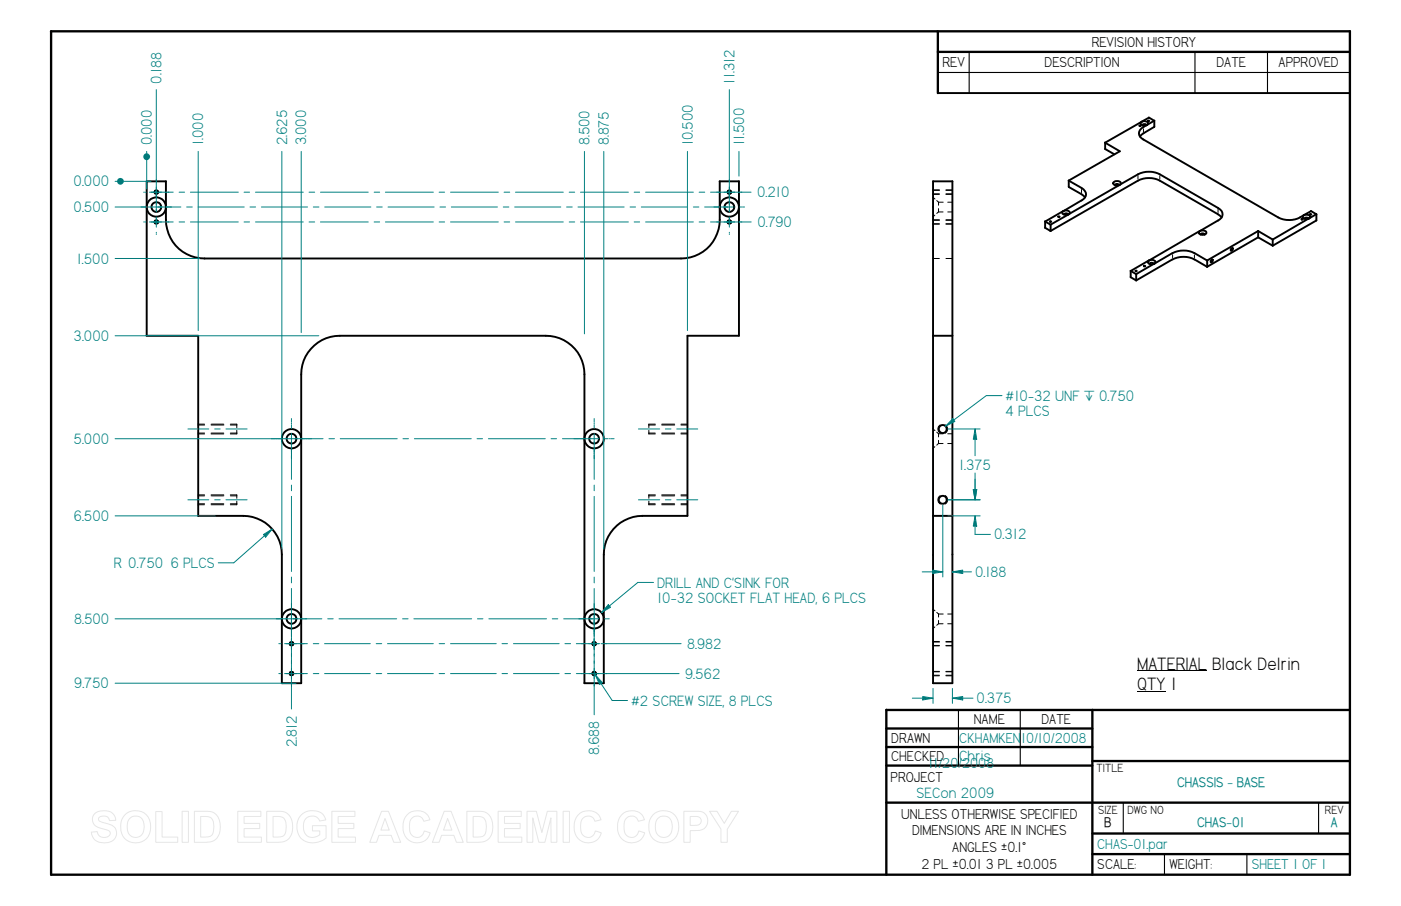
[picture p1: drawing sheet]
<svg xmlns="http://www.w3.org/2000/svg" width="432mm" height="279mm" viewBox="0 0 432 279" stroke-linecap="round" stroke-linejoin="round" font-family="sans-serif">
<g fill="none" stroke="#000" stroke-width=".72">
<path d="M15.7 9.7l400.4-.1v260.1h-400.4zM289.1 9.7v19M289.1 16h127M273.2 218.9v50.8M273.2 218.9h142.9M336.7 218.9v50.8M273.2 224.7h63.5M273.2 230.4h63.5M273.2 236.1h63.5M336.7 234.7h79.4M273.2 247.5h142.9M336.7 257h79.4"/>
<path d="M336.7 263.4h79.4"/>
</g>
<path d="M298.7 16v12.7M368.3 16v12.7M390.7 16v12.7M289.1 22.4h127M295.4 218.9v17.2M314.5 218.9v17.2M346.2 247.6v9.4M406.4 247.6v9.4M358.9 263.4v6.3M384.3 263.4v6.3" fill="none" stroke="#000" stroke-width=".34"/>
<g fill="none" stroke="#000" stroke-width=".59">
<path d="M289.1 28.7h127M351.2 38.8l.4 .1zM351.9 37.5l-.4 .6a1.42 1.42 0 0 0 2 .4M351.9 37.5l.8-.2a.86 .86 0 0 1 1.1 1l-.3 .2M351.9 37.5l-11.3 6.5 4.5 2.7-15.7 9M352.1 38.7l.6-.4 .5 .1 .1 .3M353.5 38.5a3.7 3.7 0 0 0-2.5 2.6 2.25 2.25 0 0 0 1.4 2M353.9 37.2l.3 .1-.3 .1zM354.1 36.2l1.7 1.1M354.1 36.3l-2.3 1.2M355.8 37.2v1.9l-3.4 2-1.1 1M355.8 37.2l-2.3 1.3"/>
<path d="M45.2 55.9h5.9M45.2 55.9v47.6M51.1 55.9v11.9a11.9 11.9 0 0 0 12 11.9M221.8 55.9h6M221.8 55.9v11.9a11.9 11.9 0 0 1-11.9 11.9h-146.9M227.8 55.9v47.6h-15.9v55.6h-13.9M287.6 55.9h5.9M287.6 55.9l-.1 154.8h6v-154.8M329.4 55.7l3.9 2.3a2.06 2.06 0 0 1 1.4 1.9 2.06 2.06 0 0 1-1.4 1.9M329.4 55.7v2l3.9 2.2 1.1 1M340.6 45.9l2.9 1.7M340.6 44v2"/>
<path d="M343.2 56.3a1.34 1.34 0 0 1 2.2 .3 1.41 1.41 0 0 1-2.3-.1zM344.9 57l-.6-.3-.6 .4M352.4 43l41.6 24.1a7.5 7.5 0 0 0 7.8-.7M322.1 70.2l1.7 1M323.6 68.3l.4 .1zM323.8 69.3v1.9M323.8 69.3l-1.7-1v2M326.3 66.8l.3 .1h-.3zM327.7 65.1l-.3 .5a1.47 1.47 0 0 0 2 .5M327.7 65.1l.8-.2a.87 .87 0 0 1 1.1 1l-.2 .2M327.7 65.1l-5.6 3.2M328 66.2l.5-.4 .7 .4"/>
<path d="M329.4 66.1l21.3-12.3a7.4 7.4 0 0 1 6.8 0l17.9 10.3a2.06 2.06 0 0 1 1.4 2 2.06 2.06 0 0 1-1.4 1.9M329.4 66.1l-5.6 3.2M333.3 61.8l-5.6 3.3M368.1 78l4 2.3M368.1 80l4 2.3v-2M368.1 78.1a7.4 7.4 0 0 0-6.7 0l-11.2 6.4M369.8 71.3l1.2-.2 .8 .5a1.28 1.28 0 0 1-1.1 .8 1.28 1.28 0 0 1-1.2-.6zM369.8 71.2l-15.7 9.1M370.1 72.3l.5-.3 .7 .3M375.4 68l-5.6 3.2M376.5 67.1l-1.1-1-17.9-10.4a7.4 7.4 0 0 0-6.8 0l-26.9 15.5M379.5 76.6l.4-.1 .1 .4-.5 .5-.2-.3z"/>
<path d="M387.8 73.2l-15.8 9.1M387.8 73.2l4.5 2.6M387.8 71.2v2M392.3 73.8v2M401.2 67.5l.3 .2h-.3zM401.8 66.4l-.4 .5 .4 .5 .8 .2 .9-.2M401.8 66.4l.8-.2a.83 .83 0 0 1 1.1 .9l-.2 .3M402 67.5l.6-.4 .7 .4M403.5 67.3l-11.2 6.6-4.5-2.7-15.8 9.1M403.7 66.1h.5zM404 65.1l1.7 1v1.9M404.1 65.1l-2.3 1.3"/>
<path d="M405.7 68l-13.4 7.8M405.7 66l-2.2 1.4M348.4 85.5l1.8 1M348.4 83.5l1.8 1M348.5 83.5v2M350 83.6l.4-.1-.2 .2zM350.2 84.5v2M352.6 82l.4 .1-.4 .1zM353.9 80.6l.6-.4h.9l.8 .6a1.41 1.41 0 0 1-2.5 0zM354.1 80.3l-5.6 3.3M355.6 81.4l-.7-.4-.6 .4M355.6 81.3v.1"/>
<path d="M368.1 80a7.4 7.4 0 0 0-6.7 0l-11.2 6.5M373.3 80.2l.4-.1 .1 .3-.5 .5-.2-.2zM45.2 103.5h15.9v55.6h13.9a11.9 11.9 0 0 1 11.9 11.9M287.5 103.5h6M198 159.1a11.9 11.9 0 0 0-11.9 11.9M287.5 159.1h6M86.9 171l-.1 39.7h6v-95.3a11.9 11.9 0 0 1 11.9-11.9h63.5a11.9 11.9 0 0 1 11.9 11.9v95.3M186.1 171v39.7h-6"/>
<circle cx="48.2" cy="59.2" r=".54"/>
<circle cx="224.8" cy="59.3" r=".52"/>
<circle cx="48.2" cy="63.8" r="2.98"/>
<circle cx="48.2" cy="63.8" r="1.51"/>
<circle cx="48.2" cy="68.4" r=".52"/>
<circle cx="224.8" cy="63.8" r="2.98"/>
<circle cx="224.8" cy="68.5" r=".51"/>
<circle cx="224.8" cy="63.8" r="1.51"/>
<circle cx="89.9" cy="135.3" r="1.5"/>
<circle cx="89.9" cy="135.3" r="2.98"/>
<circle cx="183.1" cy="135.3" r="1.5"/>
<circle cx="183.1" cy="135.3" r="2.98"/>
<circle cx="290.6" cy="132.3" r="1.25"/>
<circle cx="290.6" cy="154.1" r="1.23"/>
<circle cx="89.8" cy="190.8" r="1.51"/>
<circle cx="89.8" cy="198.5" r=".53"/>
<circle cx="89.9" cy="190.8" r="2.98"/>
<circle cx="183.1" cy="190.8" r="1.51"/>
<circle cx="183.1" cy="198.5" r=".53"/>
<circle cx="183.1" cy="190.8" r="2.98"/>
<circle cx="89.8" cy="207.7" r=".53"/>
<circle cx="183.1" cy="207.7" r=".53"/>
</g>
<g fill="none" stroke="#000" stroke-width=".31">
<path d="M352.4 39.7v.9M47.8 58.7a.66 .66 0 0 0 0 1.1M48.5 58.7h.1a.7 .7 0 0 1 0 1.1M224.4 58.7a.66 .66 0 0 0 .1 1.1M225.1 58.7h.1a.7 .7 0 0 1 0 1.1M287.5 58.7h2.1M287.6 59.8h1.9M287.6 58.5h1.9M287.6 59.9h1.9M291.5 58.7h2M291.5 59.8h2M291.5 58.5h2"/>
<path d="M291.5 59.9h2M333.3 58.4v1M350.7 54.2v1M357.5 54.3v.9M47.8 67.9a.65 .65 0 0 0 0 1.1M48.5 67.9h.1a.66 .66 0 0 1 0 1.1M224.4 67.9a.65 .65 0 0 0 .1 1.1M225.1 67.9h.1a.66 .66 0 0 1 0 1.1M287.5 60.8l.7 .6M287.5 67.9h2.1M287.6 79.7h1.9M287.6 69h1.9"/>
<path d="M287.6 67.8h1.9M287.6 69.1h1.9M288.1 66.3l-.5 .5M288.7 61.8l.6 .6M289.2 62.4h1.5M289.3 62.4v.9M289.3 64.3v1.1M289.3 65.4h1.4M289.3 65.3l-.6 .5M291.5 79.7h2M291.5 67.9h2M291.5 69h2"/>
<path d="M291.5 67.8h2M291.5 69.1h2M292.1 65.4h1.4M292.1 62.4h1.4M361.4 78.5v1M368.1 78.6v.9M375.4 64.6v.9M61 131.1h2.1M61.1 133.6h1.9M61.1 130.8h1.9M61.1 133.8h1.9M65.1 131.1h3.9"/>
<path d="M65.1 133.6h3.9M65.1 130.8h3.9M65.1 133.8h3.9M71 131.1h2M71 133.6h2M71 130.8h2M73 130.8v.1M73 131v.9M73 132.7v.9M73 133.7l-2 .1M199.9 131.1h2.1M199.9 130.8h2.1"/>
<path d="M200 130.8v.1M200 131v.9M200 132.7v.9M200 133.7l2 .1M200 133.6h1.9M204 131.1h3.9M204 133.6h3.9M204 130.8h3.9M204 133.8h3.9M209.9 131.1h2M209.9 133.6h2M209.9 130.8h2"/>
<path d="M209.9 133.8h2M287.5 132.2l.7 .6M288.1 137.8l-.5 .5M288.7 133.3l.6 .5M289.2 133.8h1.5M289.3 133.8v.9M289.3 135.8v1M289.3 136.8h1.4M289.3 136.7l-.6 .6M289.8 131.1a1.48 1.48 0 0 0 0 2.5M291.3 131a1.5 1.5 0 0 1 0 2.6M292.1 136.8h1.4"/>
<path d="M292.1 133.8h1.4M61 152.9h2.1M61.1 155.4h1.9M61.1 152.6h1.9M61.1 155.7h1.9M65.1 152.9h3.9M65.1 155.4h3.9M65.1 152.6h3.9M65.1 155.7h3.9M71 152.6l2 .1M71 152.9h2M71 155.4h2"/>
<path d="M73 152.8v.9M73 154.6v.9M73 155.6l-2 .1M199.9 152.9h2.1M200 152.8v.9M200 154.6v.9M200 155.6l2 .1M200 155.4h1.9M202 152.6l-2 .1M204 152.9h3.9M204 155.4h3.9M204 152.6h3.9"/>
<path d="M204 155.7h3.9M209.9 152.9h2M209.9 155.4h2M209.9 152.6h2M209.9 155.7h2M289.8 152.9a1.52 1.52 0 0 0 0 2.5M291.3 152.8a1.5 1.5 0 0 1 0 2.6M89.5 198a.65 .65 0 0 0 0 1.1M90.2 198h.1a.67 .67 0 0 1-.1 1.1M182.8 198a.65 .65 0 0 0 0 1.1M183.5 198a.7 .7 0 0 1 0 1.1M287.5 187.8l.7 .6"/>
<path d="M287.5 198h2.1M287.6 199.1h1.9M287.6 197.8h1.9M287.6 199.2h1.9M288.1 193.3l-.5 .5M288.7 188.8l.6 .6M289.2 189.4h1.5M289.3 189.4v.9M289.3 191.3v1.1h1.4M289.3 192.3l-.6 .5M291.5 198h2M291.5 199.1h2"/>
<path d="M291.5 197.8h2M291.5 199.2h2M292.1 192.4h1.4M292.1 189.4h1.4M89.5 207.2l-.2 .1a.65 .65 0 0 0 .2 1M90.2 207.1h.1a.67 .67 0 0 1-.1 1.2M182.8 207.2a.62 .62 0 0 0-.4 .5 .62 .62 0 0 0 .4 .6M183.5 207.1a.7 .7 0 0 1 0 1.2M287.5 207.2h2.1M287.6 208.2h1.9M287.6 207.1h1.9M287.6 208.4h1.9"/>
<path d="M291.5 207.2h2M291.5 208.2h2M291.5 207.1h2M291.5 208.4h2"/>
</g>
<g fill="none" stroke="#008080" stroke-width=".31">
<path d="M44.3 59.3h.2M44.8 59.3h.2M46.1 59.3h7.3M48.2 55.3v.3M48.2 55.8v.3M48.2 57.7v3.1M55.2 59.3h1.7M58.7 59.3h14.7M75.2 59.3h1.7M78.7 59.3h14.8M95.2 59.3h1.8M98.8 59.3h14.7"/>
<path d="M115.3 59.3h1.7M118.8 59.3h14.8M135.3 59.3h1.7M138.9 59.3h14.7M155.4 59.3h1.7M158.9 59.3h14.7M175.4 59.3h1.7M178.9 59.3h14.8M195.5 59.3h1.6M199 59.3h14.7M215.5 59.3h1.7M219 59.3h7.4"/>
<path d="M224.8 55.3v.3M224.8 55.8v.3M224.8 57.7v3.1M228 59.3h.1M228.4 59.3h.2M43.4 63.8h.6M44.2 63.8h.1M44.3 68.5h.2M44.4 63.8h.6M44.8 68.5h.2M46.1 68.5h7.3M46.6 63.8h9.2"/>
<path d="M48.2 62.3v3.1M48.2 66.9v3.2M48.2 71.6v.2M48.2 72.1v.2M55.2 68.5h1.7M57.5 63.8h1.8M58.7 68.5h14.7M61 63.8h14.3M75.2 68.5h1.7M77 63.8h1.8M78.7 68.5h14.8M80.6 63.8h14.2"/>
<path d="M95.2 68.5h1.8M96.6 63.8h1.7M98.8 68.5h14.7M100.1 63.8h14.2M115.3 68.5h1.7M116.1 63.8h1.7M118.8 68.5h14.8M119.6 63.8h14.2M135.3 68.5h1.7M135.6 63.8h1.7M138.9 68.5h14.7M139.1 63.8h14.2"/>
<path d="M155.1 63.8h1.7M155.4 68.5h1.7M158.6 63.8h14.2M158.9 68.5h14.7M174.6 63.8h1.8M175.4 68.5h1.7M178.1 63.8h14.3M178.9 68.5h14.8M194.2 63.8h1.7M195.5 68.5h1.6M197.7 63.8h14.2M199 68.5h14.7"/>
<path d="M213.7 63.8h1.7M215.5 68.5h1.7M217.2 63.8h9.2M219 68.5h7.4M224.8 62.3v3.1M224.8 66.9v3.2M224.8 71.6v.2M224.8 72.1v.2M228 63.8h.5M228 68.5h.1M228.4 68.5h.2M228.6 63.8h.1"/>
<path d="M228.9 63.8h.6M57.9 132.3h6.4M66.2 132.3h1.7M69.6 132.3h6.6M83.7 135.3h1.1M85 135.3h.3M85.6 135.3h1.1M88.2 135.3h11.4M89.8 129.1v1.1M89.8 130.5v.3M89.8 131v1.1M89.8 133.7v14.1"/>
<path d="M101.4 135.3h1.7M104.9 135.3h17.5M124.2 135.3h1.7M127.7 135.3h17.5M147 135.3h1.7M150.5 135.3h17.6M169.8 135.3h1.7M173.4 135.3h11.3M183.1 129.1v1.1M183.1 130.5v.3M183.1 131v1.1M183.1 133.7v14.1"/>
<path d="M186.3 135.3h1M187.7 135.3h.2M188.2 135.3h1.1M196.8 132.3h6.5M205.1 132.3h1.7M208.6 132.3h6.5M57.9 154.1h6.4M66.2 154.1h1.7M69.6 154.1h6.6M89.8 149.6v1.7M89.8 153.1v23.1M183.1 149.6v1.7"/>
<path d="M183.1 153.1v23.1M196.8 154.1h6.5M205.1 154.1h1.7M208.6 154.1h6.5M300 151h1l-.5 3.1zM89.8 178v1.7M183.1 178v1.7M85.1 190.8h.6M85.9 190.8h.1M85.9 198.5h.3M86.1 190.8h.6M86.4 198.5h.3"/>
<path d="M87.7 198.5h7M88.2 190.8h3.2M89.8 181.5v13.4M89.8 195v1.3M89.8 196.9v3.5M93 190.8h.5M93.7 190.8h.1M94 190.8h.5M96.6 198.5h1.7M100 198.5h14.1M116 198.5h1.6M119.4 198.5h14.2"/>
<path d="M135.3 198.5h1.7M138.9 198.5h14.1M154.7 198.5h1.7M158.2 198.5h14.1M174.1 198.5h1.8M177.6 198.5h7.1M178.4 190.8h.6M179.1 190.8h.1M179.4 190.8h.6M181.5 190.8h3.2M183.1 181.5v13.4M183.1 195v1.3"/>
<path d="M183.1 196.9v3.5M186.3 198.5h.2M186.3 190.8h.5M186.7 198.5h.3M187 190.8h.1M187.2 190.8h.6M85.9 207.7h.3M86.4 207.7h.3M87.7 207.7h7M89.8 201.7v.2M89.8 202.1v.3M89.8 203.8v.3"/>
<path d="M89.8 204.3v.3M89.8 206.1v3.2M89.8 210.9v.2M89.8 211.3v.3M96.6 207.7h1.7M100 207.7h14.1M116 207.7h1.6M119.4 207.7h14.2M135.3 207.7h1.7M138.9 207.7h14.1M154.7 207.7h1.7M158.2 207.7h14.1"/>
<path d="M174.1 207.7h1.8M177.6 207.7h7.1M183.1 201.7v.2M183.1 202.1v.3M183.1 203.8v.3M183.1 204.3v.3M183.1 206.1v3.2M183.1 210.9v.2M183.1 211.3v.3M186.3 207.7h.2M186.7 207.7h.3"/>
</g>
<path d="M300 151h1l-.5 3.1z" fill="#008080"/>
<path d="M300.5 132.3l.5 3.2h-1z" fill="none" stroke="#008080" stroke-width=".31"/>
<path d="M300.5 132.3l.5 3.2h-1z" fill="#008080"/>
<path d="M292.1 132.3h10M300.5 132.2v8.3M292.1 154.1h10M300 151h1l-.5 3.1zM300.5 145.9v8.2" fill="none" stroke="#008080" stroke-width=".31"/>
<path d="M300 151h1l-.5 3.1z" fill="#008080"/>
<path d="M300.5 159.1l.5 3.2h-1z" fill="none" stroke="#008080" stroke-width=".31"/>
<path d="M300.5 159.1l.5 3.2h-1z" fill="#008080"/>
<g fill="none" stroke="#008080" stroke-width=".31">
<path d="M292.1 154.1h10M292.1 159.1h10M300.5 159.1v5.7h4.8M300.5 147.8v6.3M90.3 190.8h8.9M101 190.8h1.7M104.5 190.8h17.8M124.1 190.8h1.7M127.6 190.8h17.8M147.2 190.8h1.6M150.7 190.8h17.7M170.2 190.8h1.7"/>
<path d="M173.7 190.8h8.9M293.5 215.3l3.2-.5v1.1z"/>
</g>
<path d="M293.5 215.3l3.2-.5v1.1z" fill="#008080"/>
<path d="M284.4 214.8l3.2 .5-3.2 .6z" fill="none" stroke="#008080" stroke-width=".31"/>
<path d="M284.4 214.8l3.2 .5-3.2 .6z" fill="#008080"/>
<path d="M287.4 175.8l3.2 .6-3.2 .5zM281.2 215.3h6.4M287.6 212.3v4.6M293.5 215.3h6.4M293.5 212.3v4.6" fill="none" stroke="#008080" stroke-width=".31"/>
<path d="M287.4 175.8l3.2 .6-3.2 .5z" fill="#008080"/>
<path d="M293.5 176.4l3.2-.6v1.1z" fill="none" stroke="#008080" stroke-width=".31"/>
<path d="M293.5 176.4l3.2-.6v1.1z" fill="#008080"/>
<path d="M45.2 46.7v11.6M290.6 155.7v22.2M284.2 176.4h6.4M293.5 176.4h5.9" fill="none" stroke="#008080" stroke-width=".31"/>
<circle cx="45.2" cy="48.3" r="1.07" fill="#008080"/>
<path d="M48.2 27.6v34.7M224.8 27.6v34.7M61.1 46.7v55.2M92.8 46.7v55.9M180.1 46.7v56.3M211.9 46.7v55.2M227.8 46.7v7.6M183.5 208.1l5.2 7.9" fill="none" stroke="#008080" stroke-width=".31"/>
<path d="M183.5 208.1l2.1 2.4-.8 .6z" fill="#008080"/>
<path d="M196.6 179.6l-11.2 9.3M183.5 208.1l2.1 2.4-.8 .6zM188.7 216h4.7" fill="none" stroke="#008080" stroke-width=".31"/>
<path d="M187.5 186.5l.7 .8-2.8 1.6z" fill="#008080"/>
<path d="M35.5 55.9h11.1M86.9 46.7v122.7M186.1 46.7v122.7M196.6 179.6h4.8M89.8 192.4v26.3M183.1 193.9v26.5M187.5 186.5l.7 .8-2.8 1.6z" fill="none" stroke="#008080" stroke-width=".31"/>
<circle cx="37.1" cy="55.9" r="1.07" fill="#008080"/>
<path d="M226.4 59.3h5.1M35.5 79.7h26M35.5 63.8h11.1M226.4 68.5h5.1M35.5 103.5h62.8M35.5 135.3h52.8M304 122l-12.6 9.4M35.5 159.1h30.9M35.5 190.8h52.8M185.3 198.5h24.6M35.5 210.7h55.7M184.7 207.7h24.6" fill="none" stroke="#008080" stroke-width=".31"/>
<path d="M293.7 129.1l.6 .9-2.9 1.4z" fill="#008080"/>
<path d="M293.7 129.1l.6 .9-2.9 1.4zM304 122h4.8M81.2 164.8l2.7-1.6-2 2.5zM83.9 163.1l-11.8 10.5" fill="none" stroke="#008080" stroke-width=".31"/>
<path d="M81.2 164.8l2.7-1.6-2 2.5z" fill="#008080"/>
<path d="M67.3 173.6h4.8" fill="none" stroke="#008080" stroke-width=".31"/>
<path d="M350.5 206.8h21.5M350.5 213.1h8.7" fill="none" stroke="#000" stroke-width=".31"/>
<g fill="none" stroke="#e6e6e6" stroke-width=".31">
<path d="M29.1 251a4.6 4.6 0 0 1 6 .2l.6 1.8-2 .1a1.81 1.81 0 0 0-1.5-1.5 1.81 1.81 0 0 0-1.8 1 2 2 0 0 0 2 1.2 3.6 3.6 0 0 1 3.5 2.7 3.1 3.1 0 0 1-3.8 3.4 3.4 3.4 0 0 1-3.9-3.3l1.8-.1a2.1 2.1 0 0 0 1.8 1.8 2.1 2.1 0 0 0 2.2-1.3 1.81 1.81 0 0 0-1.9-1.3 3.5 3.5 0 0 1-3.6-3l.2-1.1zM38.5 251.2a4.8 4.8 0 0 1 5.8-.5 4.8 4.8 0 0 1 2.1 5.4 4.7 4.7 0 0 1-5.5 3.8 4.7 4.7 0 0 1-3.7-5.6l.4-1.7zM39.9 252.5a2.56 2.56 0 0 1 2.8-.7 2.56 2.56 0 0 1 1.7 2.4 3.1 3.1 0 0 1-2 4 2.71 2.71 0 0 1-3.2-3.3 3.5 3.5 0 0 1 .7-2.4zM48 250.3h2v7.8h4.8v1.7h-6.8zM56.1 250.2h2v9.6h-2zM59.9 250.2h4.1a3.8 3.8 0 0 1 3.9 4.2 4.4 4.4 0 0 1-3 5.2l-5 .2zM61.8 251.8h1.9a2.51 2.51 0 0 1 2.2 3.2 3.2 3.2 0 0 1-1 2.9l-3.1 .2zM73.3 250.2h7.1v1.6h-5.2v2.1h4.9v1.6h-4.9v2.6h5.4v1.7h-7.3zM82.2 250.2h4.1a3.8 3.8 0 0 1 3.9 4.2 4.4 4.4 0 0 1-3 5.2l-5 .2zM84.2 251.8h1.8a2.51 2.51 0 0 1 2.2 3.2 3.2 3.2 0 0 1-1 2.9l-3 .2zM92.9 251.2a5.1 5.1 0 0 1 6.7 0l.8 1.7-1.9 .3a2.65 2.65 0 0 0-3.2-1.4 2.65 2.65 0 0 0-1.8 3 2.95 2.95 0 0 0 1.6 3.2 2.95 2.95 0 0 0 3.5-.6v-1.2h-2.3v-1.6h4.2v3.8a5.8 5.8 0 0 1-8.1-.4 5.5 5.5 0 0 1 .5-6.8zM102.3 250.2h7.1v1.6h-5.2v2.1h4.9v1.6h-4.9v2.6h5.4v1.7h-7.3z"/>
<path d="M117.6 250.2h2.1l3.8 9.6h-2.1l-.8-2.2h-3.8l-.8 2.2h-2zM118.7 252.4l1.3 3.6h-2.6zM125.4 251.3a4.1 4.1 0 0 1 7.1 1.5l-1.9 .5a2.22 2.22 0 0 0-2.6-1.6 2.22 2.22 0 0 0-1.8 2.4v.8a2.6 2.6 0 0 0 2.7 3.3l1.3-.7 .6-1.3 1.8 .6a4.3 4.3 0 0 1-5 3 4.3 4.3 0 0 1-3.4-4.7 5 5 0 0 1 1.2-3.8zM136.9 250.2h2.1l3.8 9.6h-2.1l-.8-2.2h-3.8l-.8 2.2h-2zM138 252.4l1.3 3.6h-2.6zM143.9 250.2h4.1a3.8 3.8 0 0 1 3.8 4.2 4.4 4.4 0 0 1-3 5.2l-4.9 .2zM145.8 251.8h1.9a2.51 2.51 0 0 1 2.2 3.2 3.2 3.2 0 0 1-1.1 2.9l-3 .2zM153.5 250.2h7.2v1.6h-5.2v2.1h4.8v1.6h-4.8v2.6h5.3v1.7h-7.3zM162.4 250.2h2.9l1.7 6.5 1.7-6.5h2.9v9.6h-1.8v-7.6l-1.9 7.6h-1.8l-1.9-7.6v7.6h-1.8zM173.6 250.2h1.9v9.6h-1.9zM178.2 251.3a4.1 4.1 0 0 1 7.1 1.5l-2 .5a2.22 2.22 0 0 0-2.5-1.6 2.22 2.22 0 0 0-1.8 2.4l-.1 .8a2.6 2.6 0 0 0 2.8 3.3l1.3-.7 .5-1.3 1.8 .6a4.3 4.3 0 0 1-5 3 4.3 4.3 0 0 1-3.3-4.7 5 5 0 0 1 1.2-3.8zM191.6 251.3a4.1 4.1 0 0 1 7 1.5l-1.9 .5a2.22 2.22 0 0 0-2.5-1.6 2.22 2.22 0 0 0-1.8 2.4l-.1 .8a2.6 2.6 0 0 0 2.8 3.3l1.2-.7 .6-1.3 1.8 .6a4.3 4.3 0 0 1-5 3 4.3 4.3 0 0 1-3.4-4.7 5 5 0 0 1 1.3-3.8z"/>
<path d="M201.3 251.2a4.8 4.8 0 0 1 5.7-.5 4.8 4.8 0 0 1 2.1 5.4 4.7 4.7 0 0 1-5.5 3.8 4.7 4.7 0 0 1-3.6-5.6l.4-1.7zM202.7 252.5a2.56 2.56 0 0 1 2.8-.7 2.56 2.56 0 0 1 1.6 2.4 3.1 3.1 0 0 1-2 4 2.71 2.71 0 0 1-3.1-3.3 3.5 3.5 0 0 1 .7-2.4zM210.8 250.2h4.5a2.99 2.99 0 0 1 2.8 3.4 2.99 2.99 0 0 1-3.5 2.5l-1.9 .1v3.6h-1.9zM212.7 251.8h2.1a1.39 1.39 0 0 1 1.3 1.7 1.39 1.39 0 0 1-1.8 1l-1.6 .1zM218.7 250.2h2.3l2.2 3.7 2.2-3.7h2.2l-3.4 5.5v4.1h-2v-4.1z"/>
</g>
<g font-size="6.3">
<text x="350.5" y="206.6">MATERIAL Black Delrin</text>
<text x="350.5" y="212.9">QTY 1</text>
</g>
<g font-size="5.2" fill="#008080">
<text x="49.8" y="25.8" transform="rotate(-90 49.8 25.8)">0.188</text>
<text x="226.4" y="25.8" transform="rotate(-90 226.4 25.8)">11.312</text>
<text x="46.8" y="44.8" transform="rotate(-90 46.8 44.8)">0.000</text>
<text x="62.7" y="44.8" transform="rotate(-90 62.7 44.8)">1.000</text>
<text x="88.5" y="44.8" transform="rotate(-90 88.5 44.8)">2.625</text>
<text x="94.4" y="44.8" transform="rotate(-90 94.4 44.8)">3.000</text>
<text x="181.7" y="44.8" transform="rotate(-90 181.7 44.8)">8.500</text>
<text x="187.7" y="44.8" transform="rotate(-90 187.7 44.8)">8.875</text>
<text x="213.5" y="44.8" transform="rotate(-90 213.5 44.8)">10.500</text>
<text x="229.4" y="44.8" transform="rotate(-90 229.4 44.8)">11.500</text>
<text x="22.7" y="57.5">0.000</text>
<text x="22.7" y="65.4">0.500</text>
<text x="233.4" y="60.8">0.210</text>
<text x="233.4" y="70.1">0.790</text>
<text x="23.7" y="81.3">1.500</text>
<text x="22.7" y="105.1">3.000</text>
<text x="309.9" y="123.6">#10-32 UNF ` 0.750</text>
<text x="309.9" y="128.4">4 PLCS</text>
<text x="22.7" y="136.9">5.000</text>
<text x="295.6" y="144.8">1.375</text>
<text x="22.7" y="160.7">6.500</text>
<text x="306.4" y="166.4">0.312</text>
<text x="35.1" y="175.1">R 0.750 6 PLCS</text>
<text x="300.5" y="177.9">0.188</text>
<text x="202.5" y="181.2">DRILL AND C'SINK FOR</text>
<text x="202.5" y="186">10-32 SOCKET FLAT HEAD, 6 PLCS</text>
<text x="22.9" y="192.4">8.500</text>
<text x="211.8" y="200.1">8.982</text>
<text x="211.2" y="209.3">9.562</text>
<text x="22.9" y="212.3">9.750</text>
<text x="194.5" y="217.6">#2 SCREW SIZE, 8 PLCS</text>
<text x="301" y="216.9">0.375</text>
<text x="91.4" y="230.4" transform="rotate(-90 91.4 230.4)">2.812</text>
<text x="184.7" y="232.8" transform="rotate(-90 184.7 232.8)">8.688</text>
<text x="295.7" y="234.7">Chris</text>
<text x="282.5" y="246.1">SECon 2009</text>
</g>
<g font-size="5">
<text x="336.5" y="14.4">REVISION HISTORY</text>
<text x="290.4" y="20.7">REV</text>
<text x="321.9" y="20.7">DESCRIPTION</text>
<text x="374.9" y="20.7">DATE</text>
<text x="394.1" y="20.7">APPROVED</text>
<text x="300.1" y="223.4">NAME</text>
<text x="321" y="223.4">DATE</text>
<text x="274.7" y="229.1">DRAWN</text>
<text x="274.7" y="234.8">CHECKED</text>
<text x="274.5" y="241.2">PROJECT</text>
<text x="277.7" y="252.6">UNLESS OTHERWISE SPECIFIED</text>
<text x="281.1" y="257.6">DIMENSIONS ARE IN INCHES</text>
<text x="293.5" y="262.8">ANGLES ±0.1°</text>
<text x="284" y="267.8">2 PL ±0.01 3 PL ±0.005</text>
<text x="338.2" y="268.1">SCALE:</text>
<text x="360.4" y="268.1">WEIGHT:</text>
</g>
<g font-size="5" fill="#008080">
<text x="295.7" y="229">CKHAMKEN</text>
<text x="314.7" y="229.1">10/10/2008</text>
<text x="286.2" y="236.8">11/20/2008</text>
<text x="338.2" y="261.7">CHAS-01.par</text>
<text x="385.8" y="268.1">SHEET 1 OF 1</text>
</g>
<g font-size="4.8" fill="#008080">
<text x="362.8" y="242.7">CHASSIS - BASE</text>
<text x="369" y="255.1">CHAS-01</text>
<text x="410.2" y="255.1">A</text>
</g>
<text font-size="4.8" x="340.3" y="255.1">B</text>
<g font-size="4.1">
<text x="337.9" y="238.1">TITLE</text>
<text x="338.4" y="251">SIZE</text>
<text x="347.5" y="251">DWG NO</text>
<text x="408.3" y="251">REV</text>
</g>
</svg>
